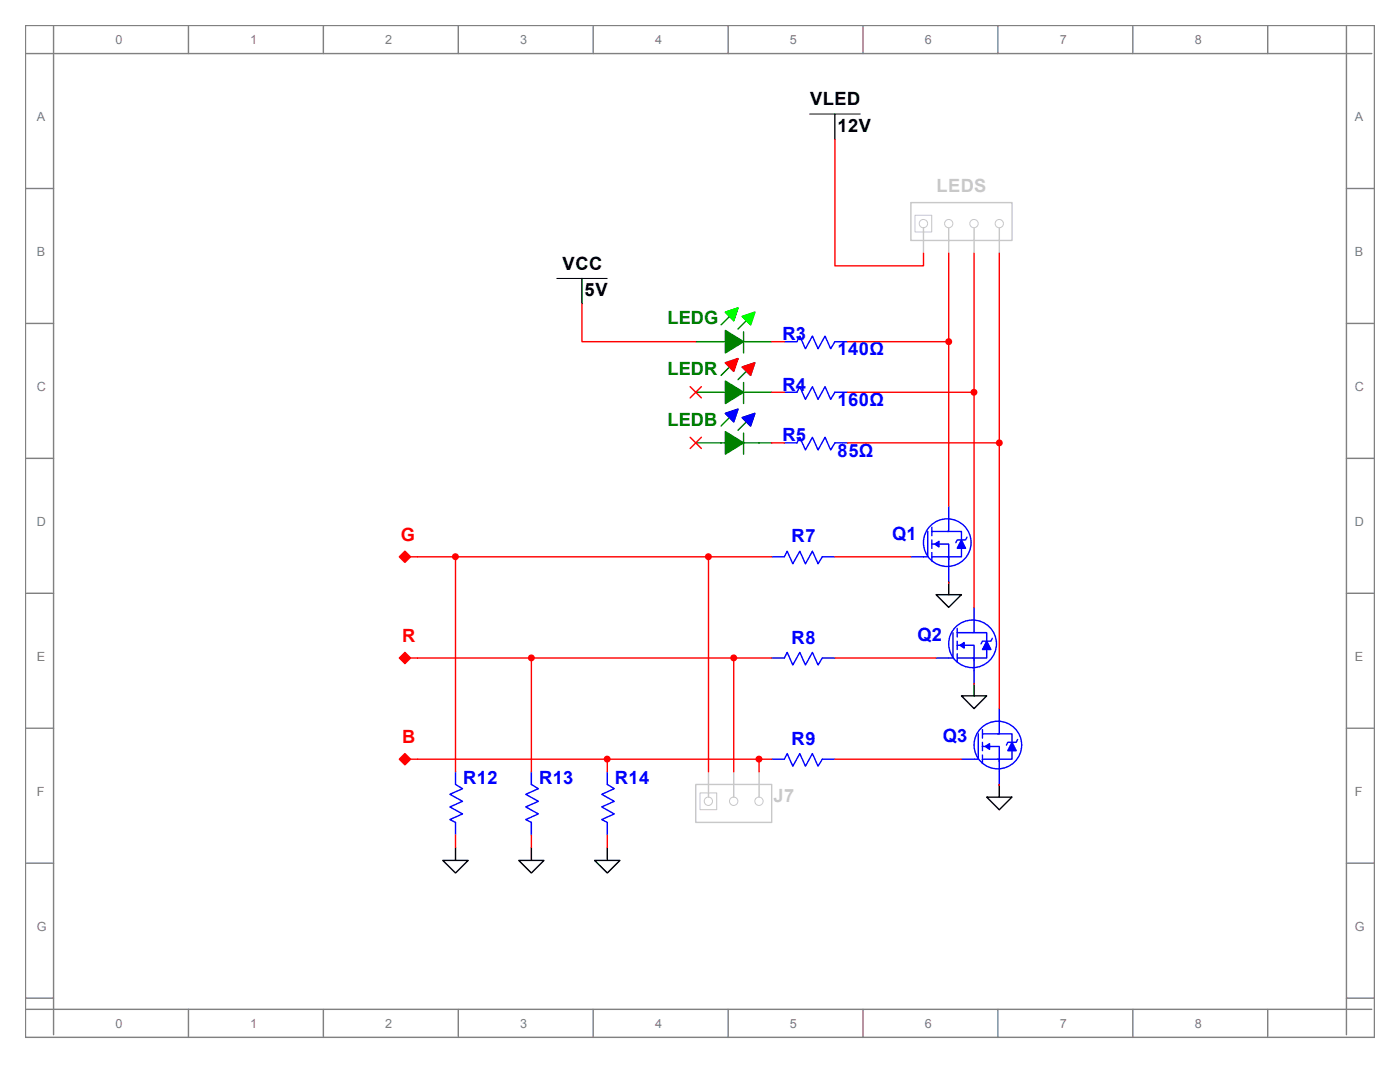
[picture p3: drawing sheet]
<svg xmlns="http://www.w3.org/2000/svg" width="279mm" height="216mm" viewBox="0 0 279 216" stroke-linecap="round" stroke-linejoin="round" font-family="sans-serif">
<g fill="none" stroke="#808080" stroke-width=".28">
<path d="M5.1 5.1h269.2v201.9h-269.2zM5.1 10.7h268.7M10.7 5.1v201.4M37.6 5.1v5.6M64.5 5.1v5.6M91.5 5.1v5.6M118.4 5.1v5.6M145.3 5.1v5.6M172.2 5.1v5.6M199.2 5.1v5.6M226.1 5.1v5.6M253 5.1v5.6"/>
<path d="M268.7 5.1v201.4M5.1 37.6h5.6M268.7 37.6h5.6M5.1 64.5h5.6M268.7 64.5h5.6M5.1 91.5h5.6M268.7 91.5h5.6M5.1 118.4h5.6M268.7 118.4h5.6M5.1 145.3h5.6M268.7 145.3h5.6M5.1 172.2h5.6"/>
<path d="M268.7 172.2h5.6M5.1 199.2h5.6M268.7 199.2h5.6M5.1 201.4h268.7M37.6 201.4v5.6M64.5 201.4v5.6M91.5 201.4v5.6M118.4 201.4v5.6M145.3 201.4v5.6M172.2 201.4v5.6M199.2 201.4v5.6M226.1 201.4v5.6"/>
<path d="M253 201.4v5.6"/>
</g>
<path d="M111.1 55.6h10.1" fill="none" stroke="#000" stroke-width=".2"/>
<path d="M116.1 55.6v5" fill="none" stroke="#000" stroke-width=".28"/>
<path d="M80.8 130.2l1.1 1.1-1.1 1.1-1.1-1.1z" fill-rule="evenodd" fill="#f00" stroke="#f00" stroke-width=".28"/>
<path d="M80.8 130.5l.8 .8-.8 .8-.8-.8z" fill="none" stroke="#f00" stroke-width=".28"/>
<path d="M80.8 131l.3 .3-.3 .3-.3-.3z" fill="none" stroke="#f00" stroke-width=".2"/>
<path d="M80.8 110.3l.8 .8-.8 .8-.8-.8zM81.9 131.3h1.4" fill="none" stroke="#f00" stroke-width=".28"/>
<path d="M79.7 111.1l1.1-1.1 1.1 1.1-1.1 1.1z" fill-rule="evenodd" fill="#f00" stroke="#f00" stroke-width=".28"/>
<path d="M80.8 110.8l.3 .3-.3 .3-.3-.3z" fill="none" stroke="#f00" stroke-width=".2"/>
<path d="M81.9 111.1h1.4M80.8 150.6l.8 .9-.8 .8-.8-.8z" fill="none" stroke="#f00" stroke-width=".28"/>
<path d="M80.8 150.4l1.1 1.1-1.1 1.1-1.1-1.1z" fill-rule="evenodd" fill="#f00" stroke="#f00" stroke-width=".28"/>
<path d="M80.5 151.5l.3-.3 .3 .3-.3 .3z" fill="none" stroke="#f00" stroke-width=".2"/>
<path d="M81.9 151.5h1.4" fill="none" stroke="#f00" stroke-width=".28"/>
<g fill="none" stroke="#c8c8c8" stroke-width=".2">
<path d="M182.6 42.9h3.3v3.4h-3.3z"/>
<circle cx="184.3" cy="44.6" r=".83"/>
<circle cx="189.3" cy="44.6" r=".83"/>
<circle cx="194.4" cy="44.6" r=".83"/>
<circle cx="199.4" cy="44.6" r=".83"/>
</g>
<path d="M181.8 40.4h20.2v7.6h-20.2zM184.3 45.5v2.5M189.3 45.5v2.5M194.4 45.5v2.5M199.4 45.5v2.5" fill="none" stroke="#c8c8c8" stroke-width=".28"/>
<path d="M184.3 48v2.5" fill="none" stroke="#c8c8c8" stroke-width=".28"/>
<path d="M189.3 48v2.5" fill="none" stroke="#c8c8c8" stroke-width=".28"/>
<path d="M194.4 48v2.5" fill="none" stroke="#c8c8c8" stroke-width=".28"/>
<path d="M199.4 48v2.5" fill="none" stroke="#c8c8c8" stroke-width=".28"/>
<path d="M161.6 22.8h10.1" fill="none" stroke="#000" stroke-width=".2"/>
<path d="M166.6 22.8v5" fill="none" stroke="#000" stroke-width=".28"/>
<path d="M166.6 27.8v25.2h17.7v-2.5" fill="none" stroke="#f00" stroke-width=".28"/>
<g fill="none" stroke="#00f" stroke-width=".28">
<path d="M185.1 106v5.1h-.8M186 105.2v1.7M186 107.7v1.7M186 110.3v1.6M186 108.6h3.3v3.1M186 111.1h3.3v2.5M189.1 106h2.8v5.1h-2.8M189.3 103.5v2.5h-3.3M193 107.2l-.3 .5h-1.7l-.2 .6"/>
<circle cx="189" cy="108.3" r="4.8"/>
</g>
<g fill="#00f" stroke="#00f" stroke-width=".28">
<path d="M186.5 108.6l.9-.6v1.1z" fill-rule="evenodd"/>
<path d="M191.9 107.7l.8 1.7h-1.7z" fill-rule="evenodd"/>
</g>
<path d="M189.3 113.6v2.5" fill="none" stroke="#00f" stroke-width=".28"/>
<path d="M189.3 101v2.5" fill="none" stroke="#00f" stroke-width=".28"/>
<g fill="none" stroke="#00f" stroke-width=".28">
<path d="M181.8 111.1h2.5M190.2 126.2v5.1h-.9M191 128.8h3.4v3M191 131.3h3.4v2.5M191 125.4v1.7M191 127.9v1.7M191 130.5v1.6M194.1 126.2h2.8v5.1h-2.8M194.4 123.7v2.5h-3.4M198 127.4l-.2 .5h-1.7l-.3 .6"/>
<circle cx="194.1" cy="128.5" r="4.8"/>
</g>
<g fill="#00f" stroke="#00f" stroke-width=".28">
<path d="M191.6 128.8l.8-.6v1.1z" fill-rule="evenodd"/>
<path d="M196.9 127.9l.9 1.7h-1.7z" fill-rule="evenodd"/>
</g>
<path d="M194.4 133.8v2.5" fill="none" stroke="#00f" stroke-width=".28"/>
<path d="M194.4 121.2v2.5" fill="none" stroke="#00f" stroke-width=".28"/>
<g fill="none" stroke="#00f" stroke-width=".28">
<path d="M186.8 131.3h2.5M195.2 146.4v5.1h-.8M196.1 148.9h3.3v3.1M196.1 151.5h3.3v2.5M196.1 145.6v1.7M196.1 148.1v1.7M196.1 150.6v1.7M199.2 146.4h2.8v5.1h-2.8M199.4 143.9v2.5h-3.3M203.1 147.6l-.3 .5h-1.7l-.2 .6"/>
<circle cx="199.1" cy="148.7" r="4.8"/>
</g>
<g fill="#00f" stroke="#00f" stroke-width=".28">
<path d="M196.6 148.9l.9-.5v1.1z" fill-rule="evenodd"/>
<path d="M202 148.1l.8 1.7h-1.7z" fill-rule="evenodd"/>
</g>
<path d="M199.4 154v2.5" fill="none" stroke="#00f" stroke-width=".28"/>
<path d="M199.4 141.4v2.5" fill="none" stroke="#00f" stroke-width=".28"/>
<path d="M156.5 111.1l.6-1.1 1.1 2.5 1.4-2.5 1.1 2.5 1.4-2.5 1.2 2.5 .8-1.4M191.9 151.5h2.5" fill="none" stroke="#00f" stroke-width=".28"/>
<path d="M186.8 118.7h5.1l-2.6 2.5zM189.3 116.1v2.6M191.9 138.9h5l-2.5 2.5zM194.4 136.3v2.6M196.9 159h5.1l-2.6 2.6zM199.4 156.5v2.5" fill="none" stroke="#000" stroke-width=".28"/>
<path d="M189.3 116.1h.1M194.4 136.3h.1M199.4 156.5h.1" fill="none" stroke="#f00" stroke-width=".28"/>
<path d="M154 111.1h2.5" fill="none" stroke="#00f" stroke-width=".28"/>
<path d="M164.1 111.1h2.5M156.5 131.3l.6-1.1 1.1 2.5 1.4-2.5 1.1 2.5 1.4-2.5 1.2 2.5 .8-1.4" fill="none" stroke="#00f" stroke-width=".28"/>
<path d="M166.6 111.1h15.2" fill="none" stroke="#f00" stroke-width=".28"/>
<path d="M154 131.3h2.5" fill="none" stroke="#00f" stroke-width=".28"/>
<path d="M164.1 131.3h2.5M156.5 151.5l.6-1.1 1.1 2.5 1.4-2.5 1.1 2.5 1.4-2.5 1.2 2.5 .8-1.4" fill="none" stroke="#00f" stroke-width=".28"/>
<path d="M166.6 131.3h20.2" fill="none" stroke="#f00" stroke-width=".28"/>
<path d="M154 151.5h2.5" fill="none" stroke="#00f" stroke-width=".28"/>
<path d="M164.1 151.5h2.5" fill="none" stroke="#00f" stroke-width=".28"/>
<path d="M166.6 151.5h25.3" fill="none" stroke="#f00" stroke-width=".28"/>
<g fill="none" stroke="#c8c8c8" stroke-width=".2">
<path d="M139.7 158.2h3.3v3.4h-3.3z"/>
<circle cx="141.4" cy="159.9" r=".83"/>
<circle cx="146.4" cy="159.9" r=".84"/>
<circle cx="151.5" cy="159.9" r=".83"/>
</g>
<path d="M138.9 156.5h15.1v7.6h-15.1zM141.4 156.5v2.5M146.4 156.5v2.5M151.5 156.5v2.5" fill="none" stroke="#c8c8c8" stroke-width=".28"/>
<path d="M141.4 154v2.5" fill="none" stroke="#c8c8c8" stroke-width=".28"/>
<path d="M146.4 154v2.5" fill="none" stroke="#c8c8c8" stroke-width=".28"/>
<path d="M151.5 154v2.5" fill="none" stroke="#c8c8c8" stroke-width=".28"/>
<g fill="#f00" stroke="#f00" stroke-width=".28">
<circle cx="151.5" cy="151.5" r=".55"/>
<circle cx="141.4" cy="111.1" r=".55"/>
<circle cx="146.4" cy="131.3" r=".55"/>
</g>
<path d="M154 111.1h-12.6v42.9M154 131.3h-7.6v22.7M154 151.5h-2.5v2.5" fill="none" stroke="#f00" stroke-width=".28"/>
<path d="M159 68.2l.6-1.1 1.1 2.5 1.4-2.5 1.2 2.5 1.4-2.5 1.1 2.5 .8-1.4" fill="none" stroke="#00f" stroke-width=".28"/>
<path d="M156.5 68.2h2.5" fill="none" stroke="#00f" stroke-width=".28"/>
<path d="M159 78.3l.6-1.1 1.1 2.5 1.4-2.5 1.2 2.5 1.4-2.5 1.1 2.5 .8-1.4M166.6 68.2h2.5" fill="none" stroke="#00f" stroke-width=".28"/>
<path d="M156.5 78.3h2.5" fill="none" stroke="#00f" stroke-width=".28"/>
<path d="M166.6 78.3h2.5M159 88.4l.6-1.2 1.1 2.6 1.4-2.6 1.2 2.6 1.4-2.6 1.1 2.6 .8-1.4" fill="none" stroke="#00f" stroke-width=".28"/>
<path d="M156.5 88.4h2.5" fill="none" stroke="#00f" stroke-width=".28"/>
<path d="M166.6 88.4h2.5" fill="none" stroke="#00f" stroke-width=".28"/>
<g fill="#f00" stroke="#f00" stroke-width=".28">
<circle cx="199.4" cy="88.4" r=".55"/>
<circle cx="194.4" cy="78.3" r=".55"/>
<circle cx="189.3" cy="68.2" r=".55"/>
</g>
<path d="M189.3 50.5v50.5M194.4 50.5v70.7M199.4 50.5v90.9M169.1 78.3h25.3M169.1 68.2h20.2M169.1 88.4h30.3" fill="none" stroke="#f00" stroke-width=".28"/>
<path d="M144.8 65.9l3.6 2.3-3.6 2.2z" fill-rule="evenodd" fill="#008000" stroke="#008000" stroke-width=".28"/>
<path d="M143.9 68.2h7.6M144.8 62.3l2.5-.9-.9 2.6zM145.6 63.1l-1.7 1.7M148.1 63.1l2.5-.8-.8 2.5zM148.4 66.2v4.2M148.9 64l-1.6 1.7" fill="none" stroke="#008000" stroke-width=".28"/>
<g fill="#0f0" stroke="#0f0" stroke-width=".28">
<path d="M144.8 62.3l2.5-.9-.9 2.6z" fill-rule="evenodd"/>
<path d="M148.1 63.1l2.5-.8-.8 2.5z" fill-rule="evenodd"/>
</g>
<path d="M138.9 68.2h5" fill="none" stroke="#008000" stroke-width=".28"/>
<path d="M143.9 78.3h7.6M144.8 72.4l2.5-.9-.9 2.6zM145.6 73.2l-1.7 1.7M148.1 73.2l2.5-.8-.8 2.5zM148.4 76.3v4.2M148.9 74.1l-1.6 1.7M151.5 68.2h2.5" fill="none" stroke="#008000" stroke-width=".28"/>
<path d="M154 68.2h2.5" fill="none" stroke="#f00" stroke-width=".28"/>
<path d="M144.8 76l3.6 2.3-3.6 2.2z" fill-rule="evenodd" fill="#008000" stroke="#008000" stroke-width=".28"/>
<g fill="#f00" stroke="#f00" stroke-width=".28">
<path d="M144.8 72.4l2.5-.9-.9 2.6z" fill-rule="evenodd"/>
<path d="M148.1 73.2l2.5-.8-.8 2.5z" fill-rule="evenodd"/>
</g>
<path d="M138.9 78.3h5" fill="none" stroke="#008000" stroke-width=".28"/>
<path d="M137.7 77.2l2.3 2.2M140 77.2l-2.3 2.2" fill="none" stroke="#f00" stroke-width=".28"/>
<path d="M151.5 78.3h2.5M143.9 88.4h7.6M144.8 82.5l2.5-.9-.9 2.6zM145.6 83.3l-1.7 1.7M148.1 83.3l2.5-.8-.8 2.5zM148.4 86.4v4.2M148.9 84.2l-1.6 1.7" fill="none" stroke="#008000" stroke-width=".28"/>
<path d="M154 78.3h2.5" fill="none" stroke="#f00" stroke-width=".28"/>
<path d="M144.8 86.1l3.6 2.3-3.6 2.2z" fill-rule="evenodd" fill="#008000" stroke="#008000" stroke-width=".28"/>
<g fill="#00f" stroke="#00f" stroke-width=".28">
<path d="M144.8 82.5l2.5-.9-.9 2.6z" fill-rule="evenodd"/>
<path d="M148.1 83.3l2.5-.8-.8 2.5z" fill-rule="evenodd"/>
</g>
<path d="M138.9 88.4h5" fill="none" stroke="#008000" stroke-width=".28"/>
<path d="M137.7 87.2l2.3 2.3M140 87.2l-2.3 2.3" fill="none" stroke="#f00" stroke-width=".28"/>
<path d="M151.5 88.4h2.5" fill="none" stroke="#008000" stroke-width=".28"/>
<path d="M154 88.4h2.5" fill="none" stroke="#f00" stroke-width=".28"/>
<path d="M90.9 156.5l1.4 .9-2.5 1.1 2.5 1.4-2.5 1.1 2.5 1.4-2.5 1.1 1.1 .6" fill="none" stroke="#00f" stroke-width=".28"/>
<path d="M90.9 164.1v2.5" fill="none" stroke="#00f" stroke-width=".28"/>
<path d="M90.9 154v2.5M106 156.5l1.4 .9-2.5 1.1 2.5 1.4-2.5 1.1 2.5 1.4-2.5 1.1 1.1 .6" fill="none" stroke="#00f" stroke-width=".28"/>
<circle cx="90.9" cy="111.1" r=".55" fill="#f00" stroke="#f00" stroke-width=".28"/>
<path d="M83.3 111.1h58.1M90.9 111.1v42.9" fill="none" stroke="#f00" stroke-width=".28"/>
<path d="M106 164.1v2.5" fill="none" stroke="#00f" stroke-width=".28"/>
<path d="M106 154v2.5M121.2 156.5l1.4 .9-2.5 1.1 2.5 1.4-2.5 1.1 2.5 1.4-2.5 1.1 1.1 .6" fill="none" stroke="#00f" stroke-width=".28"/>
<path d="M121.2 164.1v2.5" fill="none" stroke="#00f" stroke-width=".28"/>
<path d="M121.2 154v2.5" fill="none" stroke="#00f" stroke-width=".28"/>
<g fill="#f00" stroke="#f00" stroke-width=".28">
<circle cx="121.2" cy="151.5" r=".55"/>
<circle cx="106" cy="131.3" r=".55"/>
</g>
<path d="M116.1 60.6v7.6h22.8M83.3 131.3h63.1M106 131.3v22.7M83.3 151.5h68.2M121.2 151.5v2.5M90.9 166.6v2.5M106 166.6v2.5M121.2 166.6v2.5" fill="none" stroke="#f00" stroke-width=".28"/>
<path d="M88.4 171.7h5l-2.5 2.5zM90.9 169.1v2.6M103.5 171.7h5.1l-2.6 2.5zM106 169.1v2.6M118.7 171.7h5l-2.5 2.5zM121.2 169.1v2.6" fill="none" stroke="#000" stroke-width=".28"/>
<g font-size="3.6">
<text x="161.7" y="21">VLED</text>
<text x="167.2" y="26.3">12V</text>
<text x="112.3" y="53.8">VCC</text>
<text x="116.7" y="59.1">5V</text>
</g>
<g font-size="3.6" fill="#c8c8c8">
<text x="186.9" y="38.4">LEDS</text>
<text x="154.4" y="160.1">J7</text>
</g>
<g font-size="3.6" fill="#008000">
<text x="133.2" y="64.7">LEDG</text>
<text x="133.2" y="74.8">LEDR</text>
<text x="133.2" y="84.9">LEDB</text>
</g>
<g font-size="3.6" fill="#00f">
<text x="156.2" y="67.8">R3</text>
<text x="167.2" y="70.9">140Ω</text>
<text x="156.2" y="77.9">R4</text>
<text x="167.2" y="81">160Ω</text>
<text x="156.2" y="88">R5</text>
<text x="167.2" y="91.1">85Ω</text>
<text x="178.1" y="107.7">Q1</text>
<text x="158" y="108.2">R7</text>
<text x="158" y="128.4">R8</text>
<text x="183.1" y="127.8">Q2</text>
<text x="158" y="148.6">R9</text>
<text x="188.2" y="148">Q3</text>
<text x="92.4" y="156.5">R12</text>
<text x="107.6" y="156.5">R13</text>
<text x="122.7" y="156.5">R14</text>
</g>
<g font-size="3.6" fill="#f00">
<text x="80" y="107.9">G</text>
<text x="80.3" y="128.1">R</text>
<text x="80.3" y="148.3">B</text>
</g>
<g font-size="2.5" fill="#808080">
<text x="23" y="8.8">0</text>
<text x="50" y="8.8">1</text>
<text x="76.9" y="8.8">2</text>
<text x="103.8" y="8.8">3</text>
<text x="130.7" y="8.8">4</text>
<text x="157.6" y="8.8">5</text>
<text x="184.6" y="8.8">6</text>
<text x="211.5" y="8.8">7</text>
<text x="238.4" y="8.8">8</text>
<text x="7.3" y="24.2">A</text>
<text x="270.4" y="24.2">A</text>
<text x="7.3" y="51.1">B</text>
<text x="270.4" y="51.1">B</text>
<text x="7.3" y="78">C</text>
<text x="270.4" y="78">C</text>
<text x="7.3" y="105">D</text>
<text x="270.4" y="105">D</text>
<text x="7.3" y="131.9">E</text>
<text x="270.4" y="131.9">E</text>
<text x="7.3" y="158.8">F</text>
<text x="270.4" y="158.8">F</text>
<text x="7.3" y="185.7">G</text>
<text x="270.4" y="185.7">G</text>
<text x="23" y="205.1">0</text>
<text x="50" y="205.1">1</text>
<text x="76.9" y="205.1">2</text>
<text x="103.8" y="205.1">3</text>
<text x="130.7" y="205.1">4</text>
<text x="157.6" y="205.1">5</text>
<text x="184.6" y="205.1">6</text>
<text x="211.5" y="205.1">7</text>
<text x="238.4" y="205.1">8</text>
</g>
</svg>
